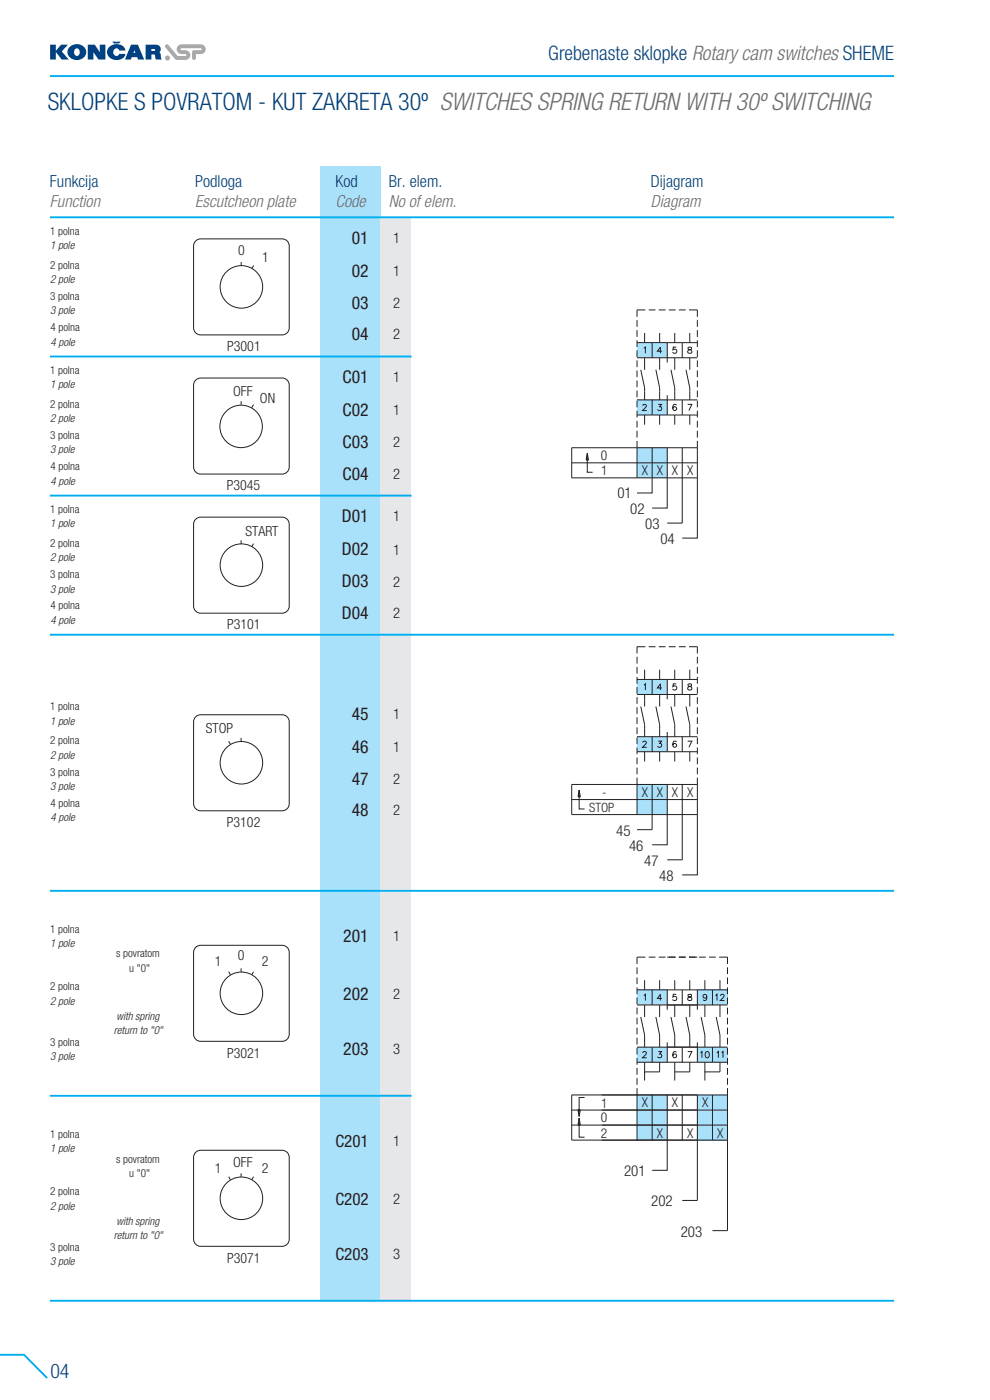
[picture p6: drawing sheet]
<svg xmlns="http://www.w3.org/2000/svg" width="210mm" height="297mm" viewBox="0 0 210 297" stroke-linecap="round" stroke-linejoin="round" font-family="sans-serif">
<path d="M68 35.3h12.9v240.4h-12.9z" fill="#aae1fa"/>
<path d="M80.8 46.1h6.4v229.6h-6.4z" fill="#e6e7e8"/>
<path d="M10.6 16.1h179M10.6 46.1h179M10.6 75.6h76.7M10.6 105.1h76.7M10.6 134.6h179M10.6 189h179M10.6 232.5h76.7M10.6 275.9h179M0 287.4h5.1l4.9 4.9" fill="none" stroke="#00aeef" stroke-width=".4"/>
<g fill="none" stroke="#231f20" stroke-width=".21">
<path d="M41.3 110.3l.8-.5 .5-.1h17.2a1.5 1.5 0 0 1 1.5 1.5v17.4a1.5 1.5 0 0 1-1.5 1.5h-17.2a1.5 1.5 0 0 1-1.5-1.5v-17.4zM51.1 114.6v.8M53.8 115.3l-.4 .7M41.3 152.2l.8-.5 .5-.1h17.2a1.5 1.5 0 0 1 1.5 1.5v17.4a1.5 1.5 0 0 1-1.5 1.5h-17.2a1.5 1.5 0 0 1-1.5-1.5v-17.4zM48.5 157.2l.4 .7M51.1 156.5v.8"/>
<circle cx="51.2" cy="119.9" r="4.5"/>
<circle cx="51.2" cy="161.8" r="4.5"/>
</g>
<g fill="#aae1fa">
<path d="M135.1 95h6.4v6.4h-6.4z"/>
<path d="M135.2 84.8h6.3v3.2h-6.3z"/>
<path d="M135.2 72.7h6.3v3.2h-6.3z"/>
</g>
<g fill="none" stroke="#231f20" stroke-width=".21">
<path d="M135.1 75.9h12.8M135.1 67.9v1.4M135.1 70v1.5M135.1 72.2v1.4M135.1 74.3v1.4M135.1 76.5v1.4M135.1 78.6v1.4M135.1 72.7h12.8M135.9 78.4l.8 3.9v2.5M136.7 70.6v2.1M136.7 75.9v2.5M136.9 65.7h-1.8v1.5"/>
<path d="M137.6 65.7h1.4M138.3 72.7v3.2M139.1 78.4l.8 3.9v2.5M139.7 65.7h1.5M139.9 70.6v2.1M139.9 75.9v2.5M140.4 74.5h-1l.7-.9v1.3M141.5 72.7v4.2M141.9 65.7h1.4M142.3 78.4l.8 3.9v2.5M143.1 70.6v2.1M143.1 75.9v2.5"/>
<path d="M143.4 73.6h-.6l-.1 .6 .5-.1a.46 .46 0 0 1 .3 .3 .46 .46 0 0 1-.1 .5l-.3 .1-.4-.3M144 65.7h1.4M144.7 72.7v3.2M145.5 78.4l.8 3.9v2.5M146 73.7v.4l.6 .2 .1 .2a.42 .42 0 0 1-.4 .5 .42 .42 0 0 1-.4-.6l.8-.4-.1-.3zM146.1 65.7h1.8M146.3 70.6v2.1M146.3 75.9v2.5M121.3 95h26.6v6.4h-26.6zM121.3 98.2h26.6M135.1 84.8h12.8M135.1 80.7v1.4"/>
<path d="M135.1 82.8v1.5M135.1 85v1.4M135.1 87.1v1.5M135.1 89.3v1.4M135.1 91.4v1.4M135.1 93.5v7.9M135.1 88h12.8M136.4 86.1l.1-.3h.3l.3 .4-.8 .9h.9M136.7 88v2.1M138.3 95v9.6h-3.2M138.3 84.8v3.2M139.6 85.8h.7l-.4 .5a.43 .43 0 0 1 .4 .4 .43 .43 0 0 1-.3 .4 .43 .43 0 0 1-.5-.3"/>
<path d="M139.9 88v2.1M141.5 95v12.8h-3.2M141.5 83.8v4.2M143.1 88v2.1M143.5 86l-.1-.2a.64 .64 0 0 0-.8 .5 .64 .64 0 0 0 .5 .8 .41 .41 0 0 0 .4-.4 .41 .41 0 0 0-.4-.4 .41 .41 0 0 0-.4 .4M144.7 84.8v3.2M144.7 95v16h-3.2M145.9 85.8h.8l-.6 1.3M146.3 88v2.1M147.9 101.4v12.8h-3.2"/>
</g>
<path d="M124.5 96.1l.3 1.4h-.5z" fill="#231f20"/>
<g fill="none" stroke="#231f20" stroke-width=".21">
<path d="M136.6 73.9l.3-.3v1.3M147.9 65.7v1.5M147.9 67.9v1.4M147.9 70v1.5M147.9 72.2v1.4M147.9 74.3v1.4M147.9 76.5v1.4M147.9 78.6v1.4M124.6 97.6v2.6h1.1M124.6 96.2l.2 1.4h-.5zM147.9 80.7v1.4M147.9 82.8v1.5"/>
<path d="M147.9 85v1.4M147.9 87.1v1.5M147.9 89.3v1.4M147.9 91.4v1.4M147.9 93.5v1.5"/>
</g>
<g fill="#aae1fa">
<path d="M135.1 166.4h6.4v6.4h-6.4z"/>
<path d="M135.1 156.3h6.4v3.2h-6.4z"/>
<path d="M135.1 144.1h6.4v3.2h-6.4z"/>
</g>
<g fill="none" stroke="#231f20" stroke-width=".21">
<path d="M135.1 139.3v1.5M136.9 137.2h-1.8v1.4M137.6 137.2h1.4M139.7 137.2h1.5M141.9 137.2h1.4M144 137.2h1.4M146.1 137.2h1.8M135.1 141.5v1.4M135.1 143.6v1.4M135.1 145.8v1.4M135.1 147.9v1.4M135.1 150v1.4"/>
<path d="M135.1 152.1v1.5M135.1 154.3v1.4M135.1 156.4v1.5M135.1 158.6v1.4M135.1 144.1h12.8M135.1 156.3h12.8M135.1 147.3h12.8M135.1 159.5h3.2M135.9 149.9l.8 3.8v2.6M136.4 157.5l.2-.3 .4 .1 .1 .2-.2 .4-.6 .6h.9M136.7 142.1v2M136.7 147.3v2.6"/>
<path d="M136.7 159.5v2M138.3 144.1v3.2M138.3 156.3v3.2h3.2M139.1 149.9l.8 3.8v2.6M139.6 157.2h.7l-.4 .5a.44 .44 0 0 1 .4 .4 .44 .44 0 0 1-.3 .5 .44 .44 0 0 1-.5-.3M139.9 142.1v2M139.9 147.3v2.6M139.9 159.5v2M140.4 145.9h-1l.7-.8v1.3M141.5 144.1v4.2M141.5 155.3v4.2M141.5 159.5h3.2"/>
<path d="M142.3 149.9l.8 3.8v2.6M143.1 142.1v2M143.1 147.3v2.6M143.1 159.5v2M143.4 145.1h-.6l-.1 .5a.46 .46 0 0 1 .7 0 .46 .46 0 0 1 0 .7 .46 .46 0 0 1-.7-.2M143.5 157.4l-.1-.1a.64 .64 0 0 0-.8 .4 .64 .64 0 0 0 .5 .8 .41 .41 0 0 0 .4-.4 .41 .41 0 0 0-.4-.4 .41 .41 0 0 0-.4 .4M144.7 144.1v3.2M144.7 156.3v3.2h3.2M145.5 149.9l.8 3.8v2.6M145.9 157.2h.8l-.6 1.3M146 145.1v.4l.6 .2 .1 .2a.42 .42 0 0 1-.4 .5 .42 .42 0 0 1-.4-.6l.8-.4-.1-.3zM146.3 142.1v2"/>
<path d="M146.3 147.3v2.6M146.3 159.5v2M121.3 166.4h26.6v6.4h-26.6zM121.3 169.6h26.6M135.1 160.7v1.4M135.1 162.8v1.4M135.1 165v7.8M138.3 166.4v9.6h-3.2M141.5 166.4v12.8h-3.2M144.7 166.4v16h-3.2M147.9 172.8v12.8h-3.2"/>
</g>
<path d="M122.8 167.5l.2 1.5h-.4z" fill="#231f20"/>
<g fill="none" stroke="#231f20" stroke-width=".21">
<path d="M147.9 137.2v1.4M147.9 139.3v1.5M136.6 145.3l.3-.2v1.3M147.9 141.5v1.4M147.9 143.6v1.4M147.9 145.8v1.4M147.9 147.9v1.4M147.9 150v1.4M147.9 152.1v1.5M147.9 154.3v1.4M147.9 156.4v1.5M147.9 158.6v1.4"/>
<path d="M122.8 167.6l.3 1.4h-.5zM122.8 169v2.6h1.2M147.9 160.7v1.4M147.9 162.8v1.4M147.9 165v1.4M41.3 201.1l.8-.5 .5-.1h17.2a1.5 1.5 0 0 1 1.5 1.5v17.4a1.5 1.5 0 0 1-1.5 1.5h-17.2a1.5 1.5 0 0 1-1.5-1.5v-17.4zM48.5 206.1l.4 .7M51.1 205.4v.8M53.8 206.1l-.4 .7M41.3 244.6l.8-.5 .5-.1h17.2a1.5 1.5 0 0 1 1.5 1.5v17.4a1.5 1.5 0 0 1-1.5 1.5h-17.2a1.5 1.5 0 0 1-1.5-1.5v-17.4zM48.5 249.6l.4 .7M51.1 248.9v.8"/>
<path d="M53.8 249.6l-.4 .7"/>
<circle cx="51.2" cy="210.7" r="4.5"/>
<circle cx="51.2" cy="254.2" r="4.5"/>
</g>
<g fill="#aae1fa">
<path d="M147.9 232.3h6.4v9.6h-6.4z"/>
<path d="M135.1 232.3h6.4v9.6h-6.4z"/>
<path d="M147.9 222.1h6.4v3.2h-6.4z"/>
<path d="M135.1 222.1h6.4v3.2h-6.4z"/>
<path d="M147.9 210h6.4v3.2h-6.4z"/>
<path d="M135.1 210h6.4v3.2h-6.4z"/>
</g>
<g fill="none" stroke="#231f20" stroke-width=".21">
<path d="M135.1 203v1.5M135.1 205.2v1.4M135.1 207.3v1.5M135.1 209.5v1.4M135.1 211.6v1.4M135.1 213.7v1.5M135.1 215.9v1.4M135.1 218v1.4M135.9 215.7l.8 3.9M139.1 215.7l.8 3.9M142.3 215.7l.8 3.9M145.5 215.7l.8 3.9"/>
<path d="M121.3 238.7h26.6M121.3 235.5h26.6M135.1 220.1v1.5M135.1 222.3v1.4M135.1 224.4v1.5M135.1 226.6v1.4M135.1 228.7v1.4M135.1 230.8v1.5M135.1 222.1h12.8M135.1 225.3h3.2M147.9 232.3h-26.6v9.6"/>
</g>
<path d="M122.8 237.2l.2 1.4h-.4z" fill="#231f20"/>
<g fill="none" stroke="#231f20" stroke-width=".21">
<path d="M135.1 213.2h19.2M135.1 203h1.8M136.7 207.9v2.1M136.7 213.2v2.5M136.7 219.6v2.5M137.6 203h1.4M138.3 210v3.2M139.7 203h1.5M139.9 207.9v2.1M139.9 213.2v2.5M139.9 219.6v2.5M140.4 211.8h-1l.7-.9v1.3"/>
<path d="M141.5 203h1.8M141.5 210v4.2M143.1 213.2v2.5M143.1 207.9v2.1M143.1 219.6v2.5M143.4 210.9h-.6l-.1 .6a.47 .47 0 0 1 .7 0 .47 .47 0 0 1 0 .7 .47 .47 0 0 1-.7-.2M144 203h1.4M144.7 210v3.2M146 211v.4l.6 .2 .1 .2a.42 .42 0 0 1-.4 .5 .42 .42 0 0 1-.4-.6l.8-.4-.1-.3zM146.1 203h1.8M146.3 213.2v2.5M146.3 207.9v2.1"/>
<path d="M146.3 219.6v2.5M147.9 210v4.2M148.3 203h1.4M148.7 215.7l.8 3.9v2.5M149.5 207.9v2.1M149.5 213.2v2.5M149.9 211.4a.41 .41 0 0 1-.5 .3 .41 .41 0 0 1-.2-.6 .41 .41 0 0 1 .6 0l.1 .3a.62 .62 0 0 1-.5 .8l-.2-.2M150.4 203h1.4M151.1 210v3.2M151.8 211.2l.3-.3v1.3M151.9 215.7l.8 3.9v2.5M152.5 203h1.8"/>
<path d="M152.7 207.9v2.1M152.7 213.2v2.5M152.8 211.3l.3-.4 .4 .1 .1 .2-.2 .4-.6 .6h.9M154.3 210h-19.2M122.8 237.2l.3 1.4h-.5zM122.8 238.6v2.6h1.2M127.6 232.3h26.7v28.8h-3.2M127.6 235.5h26.7M127.6 238.7h26.7M135.1 232.3v9.6M136.4 223.4l.1-.3h.3l.3 .3-.8 1h.9M136.7 225.3v2.1"/>
<path d="M138.3 232.3v9.6M138.3 222.1v3.2h3.2M139.6 223.1h.7l-.4 .5a.44 .44 0 0 1 .4 .4 .44 .44 0 0 1-.3 .4 .44 .44 0 0 1-.5-.3M139.9 225.3v2.1M141.5 222.1h12.8M141.5 232.3v16h-3.2M141.5 221.1v4.2M141.5 225.3h3.2M143.1 225.3v2.1M143.5 223.3l-.3-.2a.69 .69 0 0 0-.5 .6 .69 .69 0 0 0 .4 .7 .41 .41 0 0 0 .4-.4 .41 .41 0 0 0-.4-.4 .41 .41 0 0 0-.4 .3M144.7 222.1v3.2h3.2M144.7 232.3v9.6"/>
<path d="M145.9 223.1h.8l-.6 1.3M146.3 225.3v2.1M147.9 225.3h6.4M147.9 221.1v4.2M147.9 232.3v22.3h-3.2M148.6 223.3l.3-.2v1.3M149.5 225.3v2.1M149.8 223.1h.1a.68 .68 0 0 1 .6 .6 .68 .68 0 0 1-.6 .7 .83 .83 0 0 1-.1-1.3zM151.1 222.1v3.2M151.1 232.3v9.6M152 223.3l.4-.2v1.3M152.7 225.3v2.1"/>
<path d="M153.1 223.3l.3-.2v1.3M121.3 241.9h33"/>
</g>
<path d="M122.6 235.4h.4l-.2 1.4z" fill="#231f20"/>
<g fill="none" stroke="#231f20" stroke-width=".21">
<path d="M41.3 51.3l.8-.6h.5h17.2a1.5 1.5 0 0 1 1.5 1.5v17.3a1.5 1.5 0 0 1-1.5 1.5h-17.2a1.5 1.5 0 0 1-1.5-1.5v-17.3zM51.2 55.6v.8M53.8 56.3l-.4 .7M41.3 80.8l.8-.5 .5-.1h17.2a1.5 1.5 0 0 1 1.5 1.5v17.4a1.5 1.5 0 0 1-1.5 1.5h-17.2a1.5 1.5 0 0 1-1.5-1.5v-17.4zM51.1 85.1v.8M53.8 85.8l-.4 .7M136.6 211.2l.3-.3v1.3M154.3 203v1.5M154.3 205.2v1.4M154.3 207.3v1.5M154.3 209.5v1.4M154.3 211.6v1.4"/>
<path d="M154.3 213.7v1.5M154.3 215.9v1.4M154.3 218v1.4M122.6 235.4h.5l-.3 1.4zM124 232.8h-1.2v2.6M139.9 227.4h-3.2v1.8M146.3 227.4h-3.2v1.8M152.7 227.4h-3.2v1.8M154.3 220.1v1.5M154.3 222.3v1.4M154.3 224.4v1.5M154.3 226.6v1.4"/>
<path d="M154.3 228.7v1.4M154.3 230.8v1.5"/>
<circle cx="51.2" cy="60.9" r="4.5"/>
<circle cx="51.1" cy="90.5" r="4.5"/>
</g>
<g fill="#004183">
<path d="M10.6 9.5h1.2v1.3l1.2-1.3h1.4l-1.3 1.4 1.5 1.7h-1.5l-1.3-1.6v1.6h-1.2z"/>
<path d="M18.6 9.5h1.5l1.1 1.6v-1.6h1.2v3.1h-1.5l-1.1-1.5v1.5h-1.2z"/>
<path d="M23.3 9.9a2.06 2.06 0 0 1 3.3 .8h-1.3a.65 .65 0 0 0-.8-.4 .65 .65 0 0 0-.5 .8 .64 .64 0 0 0 .5 .7 .64 .64 0 0 0 .7-.4h1.4a1.98 1.98 0 0 1-3.3 .8 1.51 1.51 0 0 1 0-2.3z"/>
<path d="M23.8 8.8h1.8l-.3 .4h-1.1z"/>
</g>
<g fill="#004183">
<path d="M15.9 10.5a.79 .79 0 0 0-.2 .9 .79 .79 0 0 0 .8 .4 .8 .8 0 0 0 .4-.9 .8 .8 0 0 0-.8-.6zM14.9 9.9a1.98 1.98 0 0 1 2.2-.4 1.98 1.98 0 0 1 1.1 2 2.07 2.07 0 0 1-2.1 1.2 2.07 2.07 0 0 1-1.8-1.6l.1-.5z" fill-rule="evenodd"/>
<path d="M32.1 10.4v.4h.8v-.3zM30.9 9.5h2.1a.93 .93 0 0 1 1 .5 .93 .93 0 0 1-.2 1.1l.3 .4 .2 1.1h-1.2l-.3-1h-.7v1h-1.2z" fill-rule="evenodd"/>
<path d="M28.5 10.7l-.2 .5h.4zM27.8 9.5h1.4l1.4 3.1h-1.3l-.2-.5h-1.1l-.2 .5h-1.3z" fill-rule="evenodd"/>
</g>
<g fill="#a7a9ac">
<path d="M35 9.6l.4-.2 .3 .1 2 2.4h1.6l.2-.2-.2-.2a1.44 1.44 0 0 1-1.8-.7 1.03 1.03 0 0 1 1-1.4h4.1a1.03 1.03 0 0 1 1 1 1.03 1.03 0 0 1-1 1.1h-1v.8a.41 .41 0 0 1-.5 .4 .41 .41 0 0 1-.4-.4v-1.2l.2-.4 1.7-.1 .2-.2-.1-.1-4.2-.1-.2 .2 .2 .2a1.44 1.44 0 0 1 1.8 .8 1.03 1.03 0 0 1-1 1.3l-2.1-.1-2.1-2.5z"/>
<circle cx="35.5" cy="12.3" r=".54"/>
</g>
<text font-size="5.1" fill="#004183" x="10.1" y="23.4">SKLOPKE S POVRATOM - KUT ZAKRETA 30º SWITCHES SPRING RETURN WITH 30º SWITCHING</text>
<g font-size="4.2" fill="#004183">
<text x="116.3" y="12.7">Grebenaste sklopke Rotary cam switches SHEME</text>
<text x="10.7" y="292.4">04</text>
</g>
<g font-size="3.7" fill="#231f20">
<text x="74.6" y="51.7">01</text>
<text x="74.6" y="58.8">02</text>
<text x="74.6" y="65.6">03</text>
<text x="74.6" y="72.2">04</text>
<text x="72.7" y="81.2">C01</text>
<text x="72.7" y="88.3">C02</text>
<text x="72.7" y="95.1">C03</text>
<text x="72.7" y="101.7">C04</text>
<text x="72.5" y="110.7">D01</text>
<text x="72.5" y="117.8">D02</text>
<text x="72.5" y="124.6">D03</text>
<text x="72.5" y="131.2">D04</text>
<text x="74.6" y="152.7">45</text>
<text x="74.6" y="159.8">46</text>
<text x="74.6" y="166.6">47</text>
<text x="74.6" y="173.1">48</text>
<text x="72.8" y="199.8">201</text>
<text x="72.8" y="212.1">202</text>
<text x="72.8" y="223.8">203</text>
</g>
<g font-size="3.6" fill="#231f20">
<text x="71.1" y="243.3">C201</text>
<text x="71.1" y="255.5">C202</text>
<text x="71.1" y="267.2">C203</text>
</g>
<g font-size="3.5" fill="#004183">
<text x="10.6" y="39.7">Funkcija</text>
<text x="41.4" y="39.8">Podloga</text>
<text x="71.2" y="39.8">Kod</text>
<text x="82.5" y="39.8">Br. elem.</text>
<text x="138.1" y="39.8">Dijagram</text>
</g>
<g font-size="3.5" fill="#6d6e70">
<text x="10.6" y="43.9">Function</text>
<text x="41.4" y="44">Escutcheon plate</text>
<text x="71.2" y="44">Code</text>
<text x="82.5" y="44">No of elem.</text>
<text x="138.1" y="44">Diagram</text>
</g>
<g font-size="3.2" fill="#231f20">
<text x="131" y="105.7">01</text>
<text x="133.7" y="109">02</text>
<text x="136.9" y="112.2">03</text>
<text x="140.1" y="115.4">04</text>
<text x="130.7" y="177.2">45</text>
<text x="133.4" y="180.5">46</text>
<text x="136.6" y="183.7">47</text>
<text x="139.8" y="186.9">48</text>
<text x="132.4" y="249.5">201</text>
<text x="138.1" y="255.9">202</text>
<text x="144.4" y="262.3">203</text>
</g>
<g font-size="3.1" fill="#231f20">
<text x="83.4" y="51.5">1</text>
<text x="83.4" y="58.6">1</text>
<text x="83.4" y="65.4">2</text>
<text x="83.4" y="72">2</text>
<text x="83.4" y="81">1</text>
<text x="83.4" y="88.1">1</text>
<text x="83.4" y="94.9">2</text>
<text x="83.4" y="101.5">2</text>
<text x="83.4" y="110.5">1</text>
<text x="83.4" y="117.6">1</text>
<text x="83.4" y="124.4">2</text>
<text x="83.4" y="131">2</text>
<text x="83.4" y="152.5">1</text>
<text x="83.4" y="159.6">1</text>
<text x="83.4" y="166.3">2</text>
<text x="83.4" y="173">2</text>
<text x="83.4" y="199.7">1</text>
<text x="83.4" y="212">2</text>
<text x="83.4" y="223.5">3</text>
<text x="83.4" y="243.2">1</text>
<text x="83.4" y="255.4">2</text>
<text x="83.4" y="267">3</text>
</g>
<g font-size="3" fill="#231f20">
<text x="50.5" y="54.2">0</text>
<text x="55.6" y="55.5">1</text>
<text x="48.2" y="74.5">P3001</text>
<text x="49.4" y="83.9">OFF</text>
<text x="55.1" y="85.5">ON</text>
<text x="48.1" y="104">P3045</text>
<text x="52.1" y="113.6">START</text>
<text x="48.2" y="133.5">P3101</text>
<text x="43.7" y="155.5">STOP</text>
<text x="48.1" y="175.4">P3102</text>
<text x="50.5" y="203.6">0</text>
<text x="45.5" y="205">1</text>
<text x="55.5" y="205">2</text>
<text x="48.2" y="224.3">P3021</text>
<text x="45.5" y="248.8">1</text>
<text x="49.4" y="247.5">OFF</text>
<text x="55.5" y="248.8">2</text>
<text x="48.2" y="267.8">P3071</text>
</g>
<g font-size="2.9" fill="#231f20">
<text x="127.4" y="97.6">0</text>
<text x="127.5" y="100.8">1</text>
<text x="136.1" y="100.8">X X X X</text>
<text x="127.7" y="169.1">-</text>
<text x="136.1" y="169.1">X</text>
<text x="139.3" y="169.1">X</text>
<text x="142.5" y="169.1">X</text>
<text x="145.7" y="169.1">X</text>
<text x="127.4" y="238.1">0</text>
<text x="127.5" y="234.9">1</text>
<text x="136.1" y="234.9">X</text>
<text x="142.5" y="234.9">X</text>
<text x="148.9" y="234.9">X</text>
<text x="127.5" y="241.3">2</text>
<text x="139.3" y="241.3">X</text>
<text x="145.7" y="241.3">X</text>
<text x="152.1" y="241.3">X</text>
</g>
<text font-size="2.7" fill="#231f20" x="125" y="172.2">STOP</text>
<g font-size="2.4" fill="#231f20">
<text x="10.6" y="49.8">1 polna</text>
<text x="10.7" y="57">2 polna</text>
<text x="10.6" y="63.6">3 polna</text>
<text x="10.7" y="70.3">4 polna</text>
<text x="10.6" y="79.3">1 polna</text>
<text x="10.7" y="86.5">2 polna</text>
<text x="10.6" y="93.1">3 polna</text>
<text x="10.7" y="99.8">4 polna</text>
<text x="10.6" y="108.8">1 polna</text>
<text x="10.7" y="116">2 polna</text>
<text x="10.6" y="122.6">3 polna</text>
<text x="10.7" y="129.3">4 polna</text>
<text x="10.6" y="150.7">1 polna</text>
<text x="10.7" y="157.9">2 polna</text>
<text x="10.6" y="164.6">3 polna</text>
<text x="10.7" y="171.2">4 polna</text>
<text x="10.6" y="197.9">1 polna</text>
<text x="24.7" y="203.1">s povratom</text>
<text x="27.4" y="206.2">u &quot;0&quot;</text>
<text x="10.7" y="210.1">2 polna</text>
<text x="10.6" y="221.9">3 polna</text>
<text x="10.6" y="241.3">1 polna</text>
<text x="24.7" y="246.6">s povratom</text>
<text x="27.4" y="249.7">u &quot;0&quot;</text>
<text x="10.7" y="253.6">2 polna</text>
<text x="10.6" y="265.3">3 polna</text>
</g>
<g font-size="2.3" fill="#231f20">
<text x="10.6" y="52.8">1 pole</text>
<text x="10.7" y="60">2 pole</text>
<text x="10.6" y="66.7">3 pole</text>
<text x="10.7" y="73.3">4 pole</text>
<text x="10.6" y="82.4">1 pole</text>
<text x="10.7" y="89.5">2 pole</text>
<text x="10.6" y="96.2">3 pole</text>
<text x="10.7" y="102.8">4 pole</text>
<text x="10.6" y="111.9">1 pole</text>
<text x="10.7" y="119.1">2 pole</text>
<text x="10.6" y="125.7">3 pole</text>
<text x="10.7" y="132.3">4 pole</text>
<text x="10.6" y="153.8">1 pole</text>
<text x="10.7" y="161">2 pole</text>
<text x="10.6" y="167.6">3 pole</text>
<text x="10.7" y="174.3">4 pole</text>
<text x="10.6" y="200.9">1 pole</text>
<text x="10.7" y="213.2">2 pole</text>
<text x="24.1" y="219.4">return to &quot;0&quot;</text>
<text x="24.7" y="216.3">with spring</text>
<text x="10.6" y="224.9">3 pole</text>
<text x="10.6" y="244.4">1 pole</text>
<text x="10.7" y="256.6">2 pole</text>
<text x="24.1" y="262.9">return to &quot;0&quot;</text>
<text x="24.7" y="259.8">with spring</text>
<text x="10.6" y="268.4">3 pole</text>
</g>
</svg>
